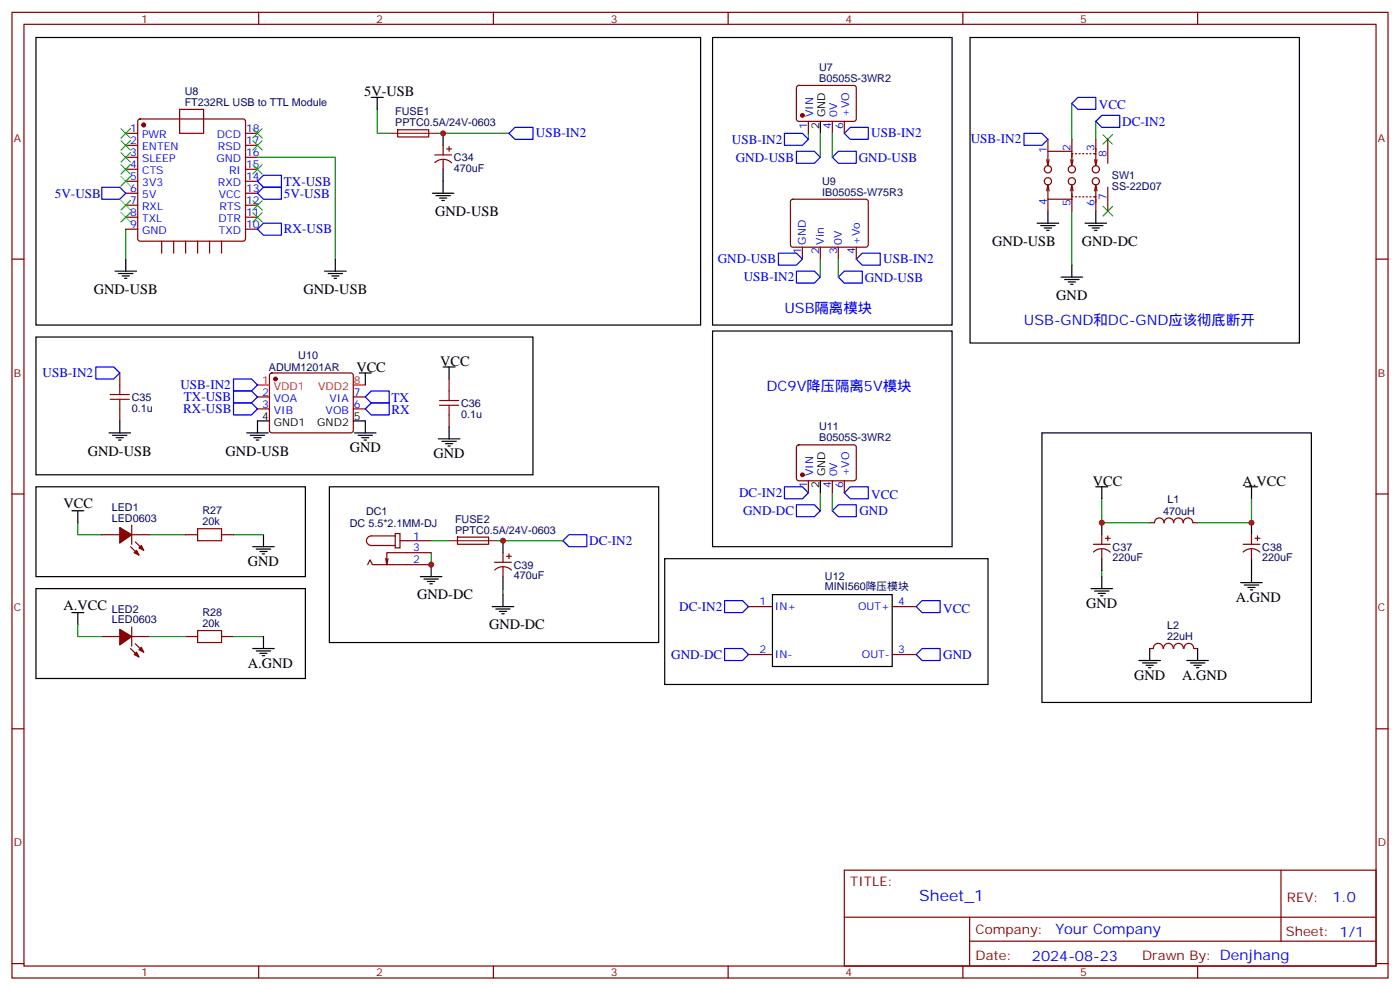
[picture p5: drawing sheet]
<svg xmlns="http://www.w3.org/2000/svg" width="412mm" height="292mm" viewBox="0 0 412 292" stroke-linecap="round" stroke-linejoin="round" font-family="sans-serif">
<g fill="none" stroke="#870000" stroke-width=".35">
<path d="M3.5 3.6h405.4v284.4h-405.4zM7.1 7.2h398.2v277.2h-398.2zM76.2 3.6v3.6M145.3 3.6v3.6M214.5 3.6v3.6M283.6 3.6v3.6M352.8 3.6v3.6M37 39.3h3.6M40.8 35.2l.5-.2h30.3l.5 .2 .2 .5v34.6l-.2 .5-.5 .2h-30.3l-.5-.2-.2-.5v-34.6zM52.9 32.2h7.1v7.1h-7.1zM72.3 39.3h3.5M117.1 38.2h9.2v2.1h-9.1z"/>
<path d="M234.8 25.4l.5-.2h16.5l.4 .7v9.4l-.7 .4h-16.5l-.4-.7v-9.1zM238.1 35.7v3.6M245.2 35.7v3.6M248.7 35.7v3.6M37 42.8h3.6M37 46.3h3.6M37 49.8h3.6M37 53.4h3.6M37 56.9h3.6M72.3 42.8h3.5M72.3 46.3h3.5M72.3 49.8h3.5"/>
<path d="M72.3 53.4h3.5M72.3 56.9h3.5M128.1 45.6h4.9M128.1 47.9a3.5 3.5 0 0 1 4.9 0M130.5 42.8v2.8M130.5 47v2.8M131.6 43.9h1.4M132.3 43.1v1.5M233.1 58.9l.4-.2h21.8l.5 .7-.1 12.9-.6 .5-21.8-.1-.5-.6v-12.7zM308.3 47l.4 1.8M308.7 54.4v4.3h7M308.7 41v3.6"/>
<path d="M308.7 58.7v3.5M308.7 54.4l.3 1.8M308.7 54.4l-.4 1.8M309 47l-.3 1.8M315.4 47l.3 1.8 .4-1.8M315.4 56.2l.3-1.8 .4 1.8M315.7 44.6h-7v4.2M315.7 55.1v2.9h.4M315.7 41v5.3M315.7 56.9v5.3M316.1 45.3h-.4v2.8M316.8 45.3h.3"/>
<path d="M316.8 58h.3M317.9 45.3h.3M317.9 58h.3M318.9 45.3h.4M318.9 58h.4M320 45.3h.3M320 58h.3M321 45.3h.4M321 58h.4M322.1 45.3h.7v2.8M322.4 47l.4 1.8 .3-1.8M322.4 56.2l.4-1.8 .3 1.8"/>
<path d="M322.8 55.1v2.9h-.7M322.8 41v4.4M322.8 57.8v4.4M326.3 41v7.1M326.3 55.1v7.1M3.5 76.3h3.6M37 60.4h3.6M37 64h3.6M37 67.5h3.6M47.6 71v3.5M51.2 71v3.5M54.7 71v3.5"/>
<path d="M58.2 71v3.5M61.7 71v3.5M65.3 71v3.5M72.3 60.4h3.5M72.3 64h3.5M72.3 67.5h3.5M236.4 72.8v3.5M241.7 72.8v3.5M246.9 72.8v3.5M252.2 72.8v3.5M405.3 76.3h3.6M35.3 109.8v3.5"/>
<path d="M75.8 116.9h3.6M79.6 110l.5-.2h23.3l.5 .2 .2 .5-.1 16.5-.6 .5-23.6-.1-.4-.6v-16.3zM104.1 116.9h3.5M132.3 111.6v3.5M35.3 120.4v3.5M75.8 120.4h3.6M104.1 120.4h3.5M132.3 122.2v3.5M234.8 131.2l.5-.2h16.5l.4 .7v9.4l-.7 .5-16.5-.1-.4-.6v-9.2zM3.5 145.5h3.6M30 157.4h5.3M38.8 154.6v5.7"/>
<path d="M38.8 157.4h5.3M39.9 159.6l2.4 2.4M54.7 157.4h3.5M65.3 157.4h3.5M116.4 157.1h1.4v4.2h-1.4zM116.4 157.8h-7a1.41 1.41 0 0 0-1.4 1.4 1.41 1.41 0 0 0 1.4 1.4h7M117.8 159.2h9.2M134.8 158.2h9.1v2l-9.1 .1zM238.1 141.6v3.5M245.2 141.6v3.5M248.7 141.6v3.5M324.6 157.4v2.9"/>
<path d="M325.6 158.5h1.4M326.3 157.8v1.4M338.7 153.9h1.4a1.41 1.41 0 0 1 1.4-1.4 1.41 1.41 0 0 1 1.4 1.4 1.41 1.41 0 0 1 1.4-1.4 1.41 1.41 0 0 1 1.4 1.4 1.41 1.41 0 0 1 1.4-1.4 1.41 1.41 0 0 1 1.4 1.4 1.41 1.41 0 0 1 1.5-1.4 1.41 1.41 0 0 1 1.4 1.4h1.4M368.7 157.4v2.9M369.7 158.5h1.4M370.4 157.8v1.4M405.3 145.5h3.6M38.5 161l2.4 2.4M108.3 166.3l.7-1.4 .7 1.4h17.3M114.3 164.5l-.4 1.8M127 162.7h-13.1v3.6l-.3-1.8M145.7 165.6h4.9"/>
<path d="M145.7 167.8a3.5 3.5 0 0 1 4.9 .1M148.2 162.7v2.9M148.2 167v2.8M149.2 163.8h1.4M149.9 163.1v1.4M220.5 178.6h7M262.8 178.6h7.1M322.1 160.3h4.9M322.1 162.5a3.5 3.5 0 0 1 4.9 .1M324.6 161.7v2.8M366.2 160.3h4.9M366.2 162.5a3.5 3.5 0 0 1 4.9 .1"/>
<path d="M368.7 161.7v2.8M30 187.4h5.3M38.5 191l2.4 2.4M38.8 184.6v5.7M38.8 187.4h5.3M39.9 189.5l2.4 2.5M54.7 187.4h3.5M65.3 187.4h3.5M220.5 192.7h7M262.8 192.7h7.1M338.7 191h1M339.8 190.9a1.41 1.41 0 0 1 1.4-1.5 1.41 1.41 0 0 1 1.4 1.5"/>
<path d="M342.8 190.9a1.41 1.41 0 0 1 1.4-1.5 1.41 1.41 0 0 1 1.4 1.5M345.7 190.9a1.41 1.41 0 0 1 1.5-1.5 1.41 1.41 0 0 1 1.4 1.5M348.8 190.9a1.41 1.41 0 0 1 1.4-1.5 1.41 1.41 0 0 1 1.4 1.5M351.7 191h1.1M3.5 214.6h3.6M405.3 214.6h3.6M248.7 256.2h156.6v28.2h-156.6zM377.3 256.2v20.9M248.7 270.1h156.5M285.6 277.1h119.6M285.6 270.1v14.1M3.5 283.7h3.6"/>
<path d="M76.2 284.4v3.6M145.3 284.4v3.6M214.5 284.4v3.6M283.6 284.4v3.6M352.8 284.4v3.6M405.3 283.7h3.6"/>
<circle cx="308.7" cy="49.8" r="1.06"/>
<circle cx="308.7" cy="53.4" r="1.06"/>
<circle cx="315.7" cy="53.4" r="1.06"/>
<circle cx="315.7" cy="49.8" r="1.06"/>
<circle cx="322.8" cy="49.8" r="1.06"/>
<circle cx="322.8" cy="53.4" r="1.06"/>
</g>
<g fill="none" stroke="#000" stroke-width=".35">
<path d="M10.6 11h195.8v84.7h-195.8zM209.9 11h70.6v84.7h-70.6zM285.8 11h97v90h-97zM109.4 28.7h3.5M111.1 28.7v3.5M130.5 39.3v3.5M241.7 35.7v3.6M127.4 56.9h6.3M128.4 57.6h4.2M129.5 58.3h2.1M130.2 59h.7M130.5 49.8v7.1"/>
<path d="M33.9 79.8h6.3M37 76.3v3.5M95.6 79.8h6.4M98.8 76.3v3.5M305.5 65.7h6.4M306.6 66.4h4.2M307.6 67.1h2.1M308.3 67.8h.7M308.7 62.2v3.5M315.7 78.1v3.5M319.6 65.7h6.4M320.7 66.4h4.2"/>
<path d="M321.7 67.1h2.1M322.4 67.8h.7M322.8 62.2v3.5M10.6 99.2h146.4v40.6h-146.4zM34.9 80.5h4.3M36 81.2h2.1M36.7 82h.7M96.7 80.5h4.2M97.7 81.2h2.1M98.4 82h.7M209.9 97.5h70.6v63.5h-70.6zM312.6 81.6h6.3"/>
<path d="M313.6 82.3h4.3M314.7 83h2.1M315.4 83.7h.7M105.8 109.8h3.6M107.6 109.8v3.5M130.5 108.1h3.6M132.3 108.1v3.5M32.1 127.5h6.4M33.2 128.2h4.2M34.2 128.9h2.1M34.9 129.6h.7M35.3 123.9v3.6"/>
<path d="M72.7 127.5h6.3M73.7 128.2h4.3M74.8 128.9h2.1M75.5 129.6h.7M79.4 123.9h-3.6v3.6M104.1 123.9h3.5v3.6M104.4 127.5h6.4M105.5 128.2h4.2M106.5 128.9h2.2M107.2 129.6h.7M129.1 129.2h6.4M130.2 129.9h4.2"/>
<path d="M131.2 130.6h2.1M131.9 131.3h.7M132.3 125.7v3.5M306.9 127.5h79.4v79.3h-79.4zM10.6 143.3h79.4v26.5h-79.4zM21.2 150.4h3.5M22.9 150.4v3.5M77.6 157.4v3.6M97 143.3h97v45.9h-97zM148.2 159.2v3.5M241.7 141.6v3.5M322.8 143.3h3.5"/>
<path d="M324.6 143.3v3.6M324.6 153.9v3.5M366.9 143.3h3.5M368.7 143.3v3.6M368.7 153.9v3.5M10.6 173.3h79.4v26.5h-79.4zM74.4 161h6.4M75.5 161.7h4.2M76.6 162.4h2.1M77.3 163.1h.7M123.8 169.8h6.4M124.9 170.5h4.2"/>
<path d="M125.9 171.2h2.2M126.6 171.9h.8M127 166.3v3.5M145 178.6h6.3M146 179.3h4.3M148.2 169.8v3.5M148.2 175.1v3.5M195.8 164.5h95.2v37h-95.2zM227.5 175.1h35.3v21.2h-35.3zM321.4 173.3h6.3M322.4 174h4.3M323.5 174.7h2.1"/>
<path d="M324.2 175.4h.7M324.6 164.5v3.5M324.6 169.8v3.5M365.5 171.6h6.3M366.5 172.3h4.3M367.6 173h2.1M368.3 173.7h.7M368.7 164.5v7.1M21.2 180.4h3.5M22.9 180.4v3.5M74.4 191h6.4M75.5 191.7h4.2"/>
<path d="M76.6 192.4h2.1M77.3 193.1h.7M77.6 187.4v3.6M147.1 180h2.1M147.8 180.7h.7M335.5 194.5h6.3M336.5 195.2h4.3M337.6 195.9h2.1M338.3 196.6h.7M338.7 191v3.5M349.6 194.5h6.4M350.7 195.2h4.2"/>
<path d="M351.7 195.9h2.1M352.4 196.6h.7M352.8 191v3.5"/>
</g>
<g fill="none" stroke="#00f" stroke-width=".35">
<path d="M149.9 39.3l1.8-1.8h5.3v3.5h-5.3zM231.1 39.3h5.3l1.7 1.7-1.7 1.8h-5.3zM248.7 39.3l1.8-1.8h5.3v3.5h-5.3zM301.6 39.3h5.3l1.8 1.7-1.8 1.8h-5.3zM317.5 28.7h5.3v3.5h-5.3l-1.8-1.8zM324.6 34h5.2v3.5h-5.2l-1.8-1.8zM30 55.1h5.3l1.7 1.8-1.7 1.8h-5.3zM75.8 53.4l1.8-1.8h5.3v3.5h-5.3zM77.6 55.1h5.3v3.6h-5.3l-1.8-1.8zM234.6 44.6h5.3l1.8 1.7-1.8 1.8h-5.3zM245.2 46.3l1.7-1.7h5.3v3.5h-5.3zM77.6 65.7h5.3v3.6h-5.3l-1.8-1.8z"/>
<path d="M229.3 74.5h5.3l1.8 1.8-1.8 1.8h-5.3zM234.6 79.8h5.3l1.8 1.8-1.8 1.8h-5.3zM252.2 76.3l1.8-1.8h5.3v3.6h-5.3zM246.9 81.6l1.8-1.8h5.3v3.6h-5.3zM28.2 108.1h5.3l1.8 1.7-1.8 1.8h-5.3zM68.8 118.6h5.3l1.7 1.8-1.7 1.8h-5.3zM68.8 115.1h5.3l1.7 1.8-1.7 1.7h-5.3zM68.8 111.6h5.3l1.7 1.7-1.7 1.8h-5.3zM109.4 118.6h5.3v3.6h-5.3l-1.8-1.8zM109.4 115.1h5.3v3.5h-5.3l-1.8-1.7zM165.8 159.2l1.8-1.8h5.3v3.6h-5.3zM231.1 143.3h5.3l1.7 1.8-1.7 1.8h-5.3z"/>
<path d="M234.6 148.6h5.3l1.8 1.8-1.8 1.8h-5.3zM246.9 148.6h5.3v3.6h-5.3l-1.7-1.8zM250.5 143.3h5.3v3.6h-5.3l-1.8-1.8zM213.4 176.8h5.3l1.8 1.8-1.8 1.8h-5.3zM271.6 176.8h5.3v3.6h-5.3l-1.7-1.8zM213.4 191h5.3l1.8 1.7-1.8 1.8h-5.3zM271.6 191h5.3v3.5h-5.3l-1.7-1.8z"/>
</g>
<g fill="none" stroke="#008700" stroke-width=".35">
<path d="M111.1 32.2v7.1h3.6M128.8 39.3h21.1M238.1 39.3v1.7M241.7 39.3v7M245.2 39.3v7M315.7 30.4v10.6M322.8 35.7v5.3M75.8 46.3h23v30M37 67.5v8.8M241.7 76.3v5.3M246.9 76.3v5.3M315.7 62.2v15.9"/>
<path d="M22.9 153.9v3.5h7.1M44.1 157.4h10.6M68.8 157.4h8.8M127 159.2h5.3M146.4 159.2h19.4M241.7 145.1v5.3M245.2 145.1v5.3M324.6 146.9v7h14.1M368.7 146.9v7h-15.9M127 162.7v3.6M148.2 173.3v1.8M324.6 168v1.8"/>
<path d="M22.9 183.9v3.5h7.1M44.1 187.4h10.6M68.8 187.4h8.8"/>
</g>
<g fill="#870000" stroke="#870000" stroke-width=".35">
<path d="M35.3 185.3l3.5 2.1-3.5 2.5z"/>
<path d="M39.5 192.7l.7-.7 .7 1.4z"/>
<path d="M41.6 190.6l.7 1.4-1.4-.7z"/>
<path d="M35.3 155.3l3.5 2.1-3.5 2.5z"/>
<path d="M39.5 162.7l.7-.7 .7 1.4z"/>
<path d="M40.9 161.3l.7-.7 .7 1.4z"/>
<circle cx="236.4" cy="34" r=".53"/>
<circle cx="42.3" cy="36.8" r=".53"/>
<circle cx="81.1" cy="111.6" r=".53"/>
<circle cx="236.4" cy="139.8" r=".53"/>
</g>
<path d="M32.5 117.6h5.6M32.5 116.2h5.6M35.3 113.3v2.9M35.3 117.6v2.8M129.5 119.3h5.6M129.5 117.9h5.6M132.3 115.1v2.8M132.3 119.3v2.9M58.2 155.7h7.1v3.5h-7.1zM58.2 185.7h7.1v3.5h-7.1z" fill="none" stroke="#a10000" stroke-width=".35"/>
<g fill="none" stroke="#3c3" stroke-width=".35">
<path d="M35.6 37.9l2.9 2.8M38.5 37.9l-2.9 2.8M74.4 37.9l2.9 2.8M77.3 37.9l-2.9 2.8M324.9 39.6l2.8 2.8M327.7 39.6l-2.8 2.8M35.6 59l2.9 2.8M35.6 52l2.9 2.8M35.6 48.4l2.9 2.9M35.6 44.9l2.9 2.8M35.6 41.4l2.9 2.8M38.5 59l-2.9 2.8"/>
<path d="M38.5 52l-2.9 2.8M38.5 48.4l-2.9 2.9M38.5 44.9l-2.9 2.8M38.5 41.4l-2.9 2.8M74.4 59l2.9 2.8M74.4 48.4l2.9 2.9M74.4 41.4l2.9 2.8M77.3 59l-2.9 2.8M77.3 48.4l-2.9 2.9M77.3 41.4l-2.9 2.8M35.6 62.5l2.9 2.9M38.5 62.5l-2.9 2.9"/>
<path d="M74.4 62.5l2.9 2.9M77.3 62.5l-2.9 2.9M324.9 60.8l2.8 2.8M327.7 60.8l-2.8 2.8"/>
</g>
<path d="M114.7 39.3h14.1M132.3 159.2h14.1" fill="none" stroke="#8c2424" stroke-width=".35"/>
<path d="M75.8 113.3h3.6M104.1 113.3h3.5" fill="none" stroke="#f00" stroke-width=".35"/>
<g fill="#c00">
<circle cx="127" cy="166.3" r=".88"/>
<circle cx="130.5" cy="39.3" r=".88"/>
<circle cx="148.2" cy="159.2" r=".88"/>
<circle cx="368.7" cy="153.9" r=".88"/>
<circle cx="324.6" cy="153.9" r=".88"/>
</g>
<text font-size="4.6" fill="#00f" x="270.8" y="265.3">Sheet_1</text>
<g font-size="4.2">
<text x="107.3" y="28.3">5V-USB</text>
<text x="128.2" y="63.6">GND-USB</text>
<text x="292.2" y="72.4">GND-USB</text>
<text x="318.7" y="72.4">GND-DC</text>
<text x="27.6" y="86.5">GND-USB</text>
<text x="89.4" y="86.6">GND-USB</text>
<text x="311.1" y="88.3">GND</text>
<text x="129.7" y="107.7">VCC</text>
<text x="105" y="109.5">VCC</text>
<text x="25.9" y="134.2">GND-USB</text>
<text x="66.4" y="134.2">GND-USB</text>
<text x="103" y="133.1">GND</text>
<text x="127.7" y="134.9">GND</text>
<text x="321.9" y="143">VCC</text>
<text x="366" y="143">A.VCC</text>
<text x="18.7" y="149.7">VCC</text>
<text x="73" y="166.6">GND</text>
<text x="18.7" y="179.7">A.VCC</text>
<text x="122.9" y="176.5">GND-DC</text>
<text x="320" y="179">GND</text>
<text x="364.1" y="177.2">A.GND</text>
<text x="144" y="185.3">GND-DC</text>
<text x="73" y="196.6">A.GND</text>
<text x="334.1" y="200.1">GND</text>
<text x="348.2" y="200.1">A.GND</text>
</g>
<g font-size="4.2" fill="#00f">
<text x="231.1" y="92.2">USB隔离模块</text>
<text x="301.6" y="95.7">USB-GND和DC-GND应该彻底断开</text>
<text x="225.8" y="115.1">DC9V降压隔离5V模块</text>
<text x="392.5" y="265.5">1.0</text>
<text x="310.9" y="275">Your Company</text>
<text x="304" y="282.9">2024-08-23</text>
</g>
<g font-size="3.9" fill="#00f">
<text x="323.7" y="32.2">VCC</text>
<text x="157.9" y="40.5">USB-IN2</text>
<text x="256.6" y="40.5">USB-IN2</text>
<text x="330.6" y="37">DC-IN2</text>
<text x="215.6" y="42.3">USB-IN2</text>
<text x="216.7" y="47.6">GND-USB</text>
<text x="252.9" y="47.7">GND-USB</text>
<text x="286" y="42.2">USB-IN2</text>
<text x="16.2" y="58.2">5V-USB</text>
<text x="83.6" y="54.6">TX-USB</text>
<text x="83.6" y="58.2">5V-USB</text>
<text x="83.6" y="68.7">RX-USB</text>
<text x="211.4" y="77.6">GND-USB</text>
<text x="260.2" y="77.5">USB-IN2</text>
<text x="219.1" y="82.9">USB-IN2</text>
<text x="254.7" y="82.9">GND-USB</text>
<text x="12.6" y="111">USB-IN2</text>
<text x="53.1" y="114.5">USB-IN2</text>
<text x="54.2" y="118.1">TX-USB</text>
<text x="115.3" y="118.4">TX</text>
<text x="54" y="121.7">RX-USB</text>
<text x="115.3" y="122">RX</text>
<text x="217.7" y="146.3">DC-IN2</text>
<text x="256.7" y="146.9">VCC</text>
<text x="218.9" y="151.7">GND-DC</text>
<text x="253.2" y="151.7">GND</text>
<text x="173.6" y="160.5">DC-IN2</text>
<text x="200.1" y="179.9">DC-IN2</text>
<text x="277.8" y="180.4">VCC</text>
<text x="197.7" y="194">GND-DC</text>
<text x="277.9" y="194">GND</text>
</g>
<g font-size="3.9" fill="#800">
<text x="250.5" y="260.8">TITLE:</text>
<text x="379.1" y="265.5">REV:</text>
<text x="287.4" y="275">Company:</text>
<text x="378.7" y="275.6">Sheet: 1/1</text>
<text x="287.4" y="282.7">Date:</text>
<text x="336.4" y="282.8">Drawn By: Denjhang</text>
</g>
<g font-size="3.2" fill="#800">
<text x="41.6" y="6.6">1</text>
<text x="110.8" y="6.6">2</text>
<text x="179.9" y="6.6">3</text>
<text x="249.1" y="6.6">4</text>
<text x="318.2" y="6.6">5</text>
<text x="4.1" y="41.7">A</text>
<text x="405.9" y="41.7">A</text>
<text x="4.1" y="110.9">B</text>
<text x="405.9" y="110.9">B</text>
<text x="4.1" y="180">C</text>
<text x="405.9" y="180">C</text>
<text x="4.1" y="249.2">D</text>
<text x="405.9" y="249.2">D</text>
<text x="41.6" y="287.4">1</text>
<text x="110.8" y="287.4">2</text>
<text x="179.9" y="287.4">3</text>
<text x="249.1" y="287.4">4</text>
<text x="318.2" y="287.4">5</text>
</g>
<g font-size="3.2" fill="#000080">
<text x="241.3" y="20.9">U7</text>
<text x="54.4" y="28">U8</text>
<text x="241.3" y="24.1">B0505S-3WR2</text>
<text x="54.4" y="31.2">FT232RL USB to TTL Module</text>
<text x="116.4" y="33.9">FUSE1</text>
<text x="116.4" y="37.1">PPTC0.5A/24V-0603</text>
<text x="133.7" y="47.4">C34</text>
<text x="133.7" y="50.6">470uF</text>
<text x="327.5" y="52.8">SW1</text>
<text x="242.2" y="57.6">IB0505S-W75R3</text>
<text x="242.2" y="54.5">U9</text>
<text x="327.5" y="55.9">SS-22D07</text>
<text x="87.9" y="105.7">U10</text>
<text x="79.2" y="109.2">ADUM1201AR</text>
<text x="38.8" y="118">C35</text>
<text x="135.8" y="119.8">C36</text>
<text x="38.8" y="121.2">0.1u</text>
<text x="135.8" y="122.9">0.1u</text>
<text x="241.3" y="129.9">B0505S-3WR2</text>
<text x="241.3" y="126.8">U11</text>
<text x="343.9" y="148.2">L1</text>
<text x="32.9" y="153.6">LED0603</text>
<text x="32.9" y="150.4">LED1</text>
<text x="59.6" y="154.6">20k</text>
<text x="59.6" y="151.4">R27</text>
<text x="103.1" y="155.1">DC 5.5*2.1MM-DJ</text>
<text x="107.8" y="151.6">DC1</text>
<text x="134" y="153.9">FUSE2</text>
<text x="342.6" y="151.5">470uH</text>
<text x="134" y="157.1">PPTC0.5A/24V-0603</text>
<text x="151.4" y="167.4">C39</text>
<text x="327.7" y="165.3">220uF</text>
<text x="327.7" y="162.1">C37</text>
<text x="371.8" y="165.3">220uF</text>
<text x="371.8" y="162.1">C38</text>
<text x="151.4" y="170.6">470uF</text>
<text x="243" y="173.8">MINI560降压模块</text>
<text x="243" y="170.8">U12</text>
<text x="32.9" y="183.6">LED0603</text>
<text x="32.9" y="180.4">LED2</text>
<text x="59.6" y="184.6">20k</text>
<text x="59.6" y="181.4">R28</text>
<text x="343.8" y="185.3">L2</text>
<text x="343.8" y="188.4">22uH</text>
</g>
<g font-size="3.2" fill="#00f">
<text x="239.5" y="34.4" transform="rotate(-90 239.5 34.4)">VIN</text>
<text x="246.6" y="34.4" transform="rotate(-90 246.6 34.4)">0V</text>
<text x="250.1" y="34.4" transform="rotate(-90 250.1 34.4)">+VO</text>
<text x="38.4" y="38.9">1</text>
<text x="41.9" y="40.7">PWR</text>
<text x="63.9" y="40.7">DCD</text>
<text x="72.5" y="38.9">18</text>
<text x="237.8" y="37.9" transform="rotate(-90 237.8 37.9)">1</text>
<text x="244.8" y="37.9" transform="rotate(-90 244.8 37.9)">4</text>
<text x="248.4" y="37.9" transform="rotate(-90 248.4 37.9)">6</text>
<text x="38.4" y="46">3</text>
<text x="38.4" y="42.4">2</text>
<text x="41.9" y="47.7">SLEEP</text>
<text x="41.9" y="44.2">ENTEN</text>
<text x="63.7" y="47.7">GND</text>
<text x="64.2" y="44.2">RSD</text>
<text x="72.5" y="42.4">17</text>
<text x="72.5" y="46">16</text>
<text x="308.3" y="44.9" transform="rotate(-90 308.3 44.9)">1</text>
<text x="315.4" y="44.6" transform="rotate(-90 315.4 44.6)">2</text>
<text x="322.4" y="44.6" transform="rotate(-90 322.4 44.6)">3</text>
<text x="326" y="46.3" transform="rotate(-90 326 46.3)">8</text>
<text x="38.4" y="53">5</text>
<text x="38.4" y="49.5">4</text>
<text x="41.9" y="51.3">CTS</text>
<text x="67.5" y="51.3">RI</text>
<text x="72.5" y="49.5">15</text>
<text x="72.5" y="53">14</text>
<text x="38.4" y="56.6">6</text>
<text x="41.9" y="58.3">5V</text>
<text x="41.9" y="54.8">3V3</text>
<text x="64.2" y="54.8">RXD</text>
<text x="64.4" y="58.3">VCC</text>
<text x="72.5" y="56.6">13</text>
<text x="326" y="58.9" transform="rotate(-90 326 58.9)">7</text>
<text x="38.4" y="63.6">8</text>
<text x="38.4" y="60.1">7</text>
<text x="41.9" y="65.4">TXL</text>
<text x="41.9" y="61.8">RXL</text>
<text x="64.4" y="65.4">DTR</text>
<text x="64.7" y="61.8">RTS</text>
<text x="72.5" y="60.1">12</text>
<text x="72.5" y="63.6">11</text>
<text x="308.3" y="60.3" transform="rotate(-90 308.3 60.3)">4</text>
<text x="315.4" y="60.7" transform="rotate(-90 315.4 60.7)">5</text>
<text x="322.4" y="60.7" transform="rotate(-90 322.4 60.7)">6</text>
<text x="38.4" y="67.1">9</text>
<text x="41.9" y="68.9">GND</text>
<text x="64.4" y="68.9">TXD</text>
<text x="72.5" y="67.1">10</text>
<text x="236" y="74.8" transform="rotate(-90 236 74.8)">1</text>
<text x="237.4" y="72.1" transform="rotate(-90 237.4 72.1)">GND</text>
<text x="241.3" y="74.8" transform="rotate(-90 241.3 74.8)">2</text>
<text x="242.7" y="72.1" transform="rotate(-90 242.7 72.1)">Vin</text>
<text x="246.6" y="74.8" transform="rotate(-90 246.6 74.8)">3</text>
<text x="248" y="72.1" transform="rotate(-90 248 72.1)">0V</text>
<text x="251.9" y="74.8" transform="rotate(-90 251.9 74.8)">4</text>
<text x="253.3" y="72.1" transform="rotate(-90 253.3 72.1)">+Vo</text>
<text x="77.2" y="116.5">2</text>
<text x="80.7" y="118.3">VOA</text>
<text x="97.1" y="118.3">VIA</text>
<text x="104.2" y="116.5">7</text>
<text x="77.2" y="120.1">3</text>
<text x="80.7" y="121.8">VIB</text>
<text x="95.9" y="121.8">VOB</text>
<text x="104.2" y="120.1">6</text>
<text x="237.8" y="143.8" transform="rotate(-90 237.8 143.8)">1</text>
<text x="239.5" y="140.3" transform="rotate(-90 239.5 140.3)">VIN</text>
<text x="244.8" y="143.8" transform="rotate(-90 244.8 143.8)">4</text>
<text x="246.6" y="140.3" transform="rotate(-90 246.6 140.3)">0V</text>
<text x="248.4" y="143.8" transform="rotate(-90 248.4 143.8)">6</text>
<text x="250.1" y="140.3" transform="rotate(-90 250.1 140.3)">+VO</text>
<text x="121.7" y="158.9">1</text>
<text x="121.7" y="165.9">2</text>
<text x="121.7" y="162.4">3</text>
<text x="223.8" y="178.3">1</text>
<text x="228.2" y="179.7">IN+</text>
<text x="252.7" y="179.7">OUT+</text>
<text x="264.6" y="178.3">4</text>
<text x="223.8" y="192.4">2</text>
<text x="228.2" y="193.8">IN-</text>
<text x="253.9" y="193.8">OUT-</text>
<text x="264.6" y="192.4">3</text>
</g>
<g font-size="3.2">
<text x="243.1" y="34.4" transform="rotate(-90 243.1 34.4)">GND</text>
<text x="241.3" y="37.9" transform="rotate(-90 241.3 37.9)">2</text>
<text x="77.2" y="123.6">4</text>
<text x="80.7" y="125.3">GND1</text>
<text x="93.5" y="125.3">GND2</text>
<text x="104.2" y="123.6">5</text>
<text x="241.3" y="143.8" transform="rotate(-90 241.3 143.8)">2</text>
<text x="243.1" y="140.3" transform="rotate(-90 243.1 140.3)">GND</text>
</g>
<g font-size="3.2" fill="#f00">
<text x="77.2" y="113">1</text>
<text x="104.2" y="113">8</text>
<text x="80.7" y="114.8">VDD1</text>
<text x="93.7" y="114.8">VDD2</text>
</g>
</svg>
